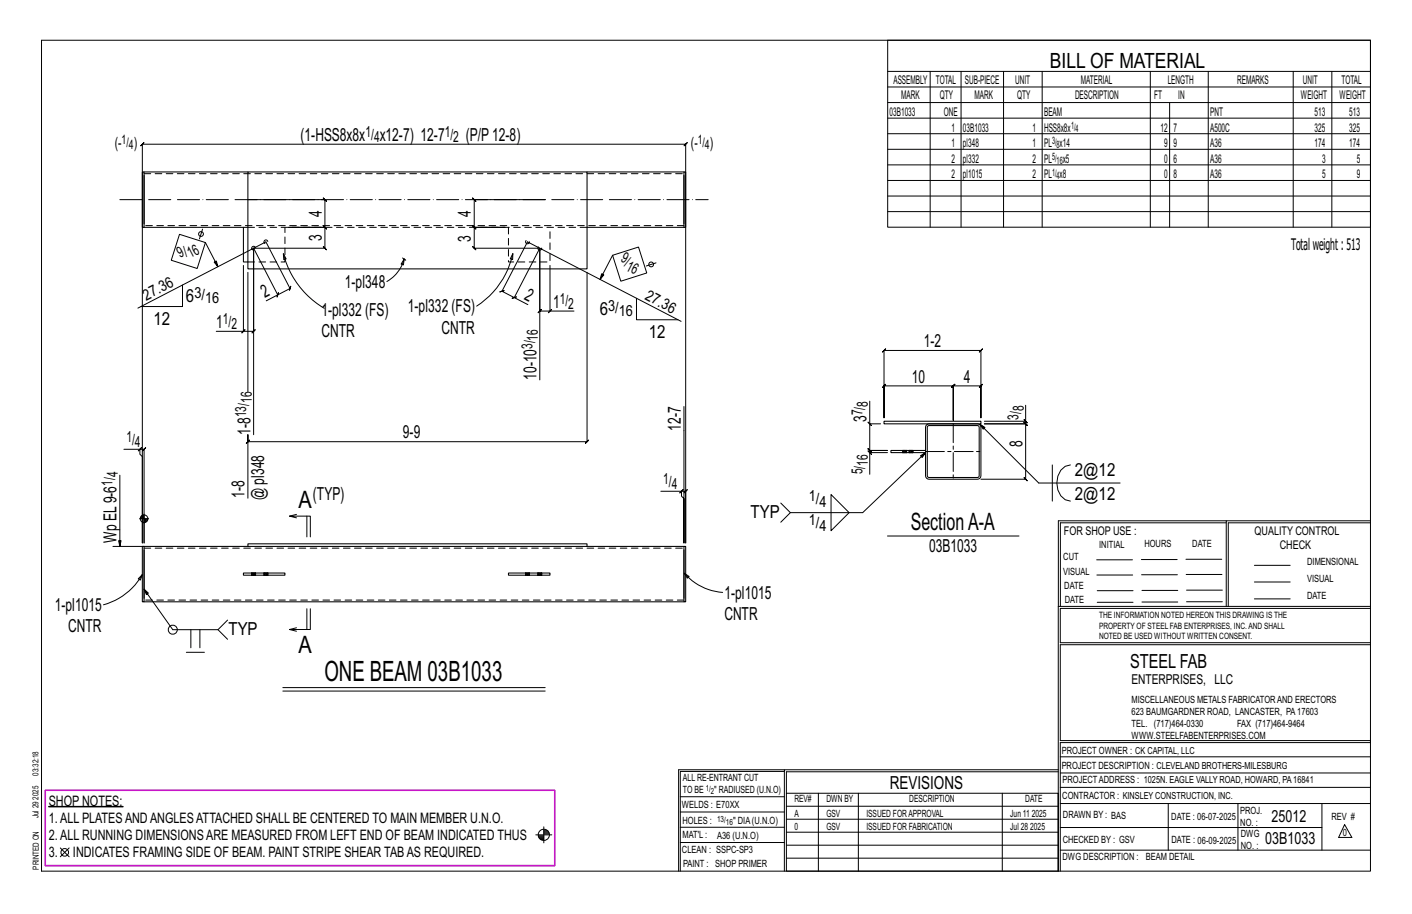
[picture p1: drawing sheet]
<svg xmlns="http://www.w3.org/2000/svg" width="432mm" height="279mm" viewBox="0 0 432 279" stroke-linecap="round" stroke-linejoin="round" font-family="sans-serif">
<path d="M14.9 246.5h22.7v.2h-22.7z" fill="#000" stroke="#000" stroke-width=".31"/>
<g fill="none" stroke="#000" stroke-width=".31">
<path d="M12.7 12.3h406.4v254h-406.4zM271.5 12.3h147.6v57.2h-147.6zM271.5 21.8h147.6M271.5 26.6h147.6M271.5 31.4h147.6M271.5 36.1h147.6M284.5 21.8v47.7M293.9 21.8v47.7M306.9 21.8v47.7M318.7 21.8v47.7M351.8 21.8v47.7M357.7 31.4v38.1"/>
<path d="M369.5 21.8v47.7M395.5 21.8v47.7M407.3 21.8v47.7M271.5 40.9h147.6M271.5 45.6h147.6M271.5 50.4h147.6M271.5 55.2h147.6M271.5 59.9h147.6M54.9 71.6l7.9 2.5-2.5 8-7.9-2.5zM61.9 70.1l-.9 2.9M62.8 74.1l3.8 7.4-1.1-1.4 .7-.3 .4 1.7M75.8 61h23.6l-.5-.5 1 1-.5-.5v8.5l-.5-.5 1 1-.5-.5h-11.2h11.2l-.5-.5 1 1-.5-.5v6.4l-.5-.5 1 1-.5-.5h-21.8l7.3 14.2-3.5 1.9"/>
<path d="M86.7 77.6l.8 1.5-.7 .3zM86.7 77.6a27.2 27.2 0 0 0 12.5 16.6M123.1 78.8l.5 .4M123.6 79.2l-.2 1.8-.7-.3zM123.6 79.2a11.3 11.3 0 0 1-5.3 6.9M123.6 79.2l.5 .4M156.8 77.5v1.8l-.8-.2zM156.8 77.5a25.5 25.5 0 0 1-11 16.1M166.8 61h-21.8l-.5-.5 1 1-.5-.5v8.5l-.5-.5 1 1-.5-.5h9.4h-9.4l-.5-.5 1 1-.5-.5v6.4l-.5-.5 1 1-.5-.5h20.1l-7.8 15.1 4.1 2.1M187.3 78l8-2.5 2.5 7.9-7.9 2.6zM187.3 78l-3.8 7.4 .5-1.7 .7 .3-1.2 1.4M271.5 64.7h147.6"/>
<path d="M55.8 87.1v6.6h-12.7M74.4 81.1v20.2h-8.3M75.8 83.3v36.4zM84.9 90.1l3.8-1.9-.2 .7 .4-1.4-.2 .7-7.4-14.3-39.1 20.3M85.2 89.5l-.5 1.3zM156.6 91.2l1.3-.4zM157.3 91l-3.8-2 .7-.2-1.4 .4 .7-.2 7.8-15.1 47 24.3M167.7 95.6l1-1zM168.2 81.1v14h7.3M168.2 95.1h-3.1l.5-.5-1 1 .5-.5v-19.2v40.2M179.5 83.3v51.7l.5-.5-1 1 .5-.5h-103.7l.5-.5-1 1 .5-.5v-2.1v19.4M194.6 91.2v6.5h12.7"/>
<path d="M200.6 80.4l-3 .9M74.4 101.3l-.5 .5 1-1zM74.4 101.3h3.2l-.5 .5 1-1-.5 .5v-25.4v57M270.8 106.6l-.5 .5h29.7l-.5 .5 1-1-.5 .5v20.6v-9.7l.5-.5-1 1 .5-.5h-8.5l.5-.5-1 1 .5-.5v10.5v-10.5l.5-.5-1 1 .5-.5h-21.2l.5-.5-1 1 .5-.5v9.7v-20.6l-.5 .5zM37.9 137.3h4.9v1.5l.7 .8v26.4v-121.9l-.5 .5 1-1-.5 .5h166.2l-.5 .5 1-1-.5 .5v121.9v-15.8l.5-.5-1 1 .5-.5h-1.3M42.3 137.8l1-1zM42.8 137.3h1.3l-.5 .5 1-1-.5 .5v28.7v-8.8M209.2 124.3v41.7v-13.6l-.8-.7v-1.5h-6.3M265.5 137.9l1 1zM265.5 129.1l1 1zM266 129.6v8.1l-.5-.5 1 1-.5-.5h5.4h-5.4l-.5-.5 1 1-.5-.5v.7M266 122.6v7h3.3"/>
<path d="M271.4 138.4h-5.4v6.6M283 138.4l-1.5 .9 .5 .5 1-1.4-19.2 18.3h-22.1l-2.9-2.9M299.7 129.7l1 1.5 .5-.5-1.5-1 18 18h24.8M313.2 128.3l1 1zM313.7 128.8v.8l-.5-.5 1 1-.5-.5h-12.7h12.7l-.5-.5 1 1-.5-.5v16.9l-.5-.5 1 1-.5-.5h-13.7M313.7 123.9v4.9h-12.7M36.6 145.3v21.7l-.3-1.7h.7l-.4 1.7M42.7 158.6h2.8M43 158.1v.5M43.2 157.8v.8M43.4 157.6v1M43.6 157.5v1.1"/>
<path d="M43.8 157.4v1.2M44.3 158.6v1.1M44.5 158.6v1.1M44.7 158.6v.9M44.9 158.6v.8M45.1 158.6v.5M90.7 158.3l-2.2-.5h6.4v6.3M90.7 157.2l-2.2 .6M93.8 157.8v6.3M208.9 149.7l-1 1zM241.7 156.7l-2.9 2.9M254.1 151.2l5.6 5.5-5.6 5.5z"/>
<path d="M321.8 142.1v11.1M327.3 142.1a5 5 0 0 0-4.1 5.6 5 5 0 0 0 4.1 5.5M375 159.8h-50.7v25.6M375 159.2h-51.3l-.1 107.1M419.1 159.2h-44.1v26.2M419.1 159.8h-43.5v25.6M34.5 167h9.6M43.5 175.7l-.6 1.6-.6-.4zM43.5 175.7a19.7 19.7 0 0 1-11.9 9.2M209.3 175.2l1.4 1-.5 .5zM209.3 175.2a17.1 17.1 0 0 0 11.7 5.9M271.4 163.9h40.2"/>
<path d="M335.4 171.1h10.9M335.4 175.8h11M349 171h11M349.1 175.7h11M362.7 171h10.9M362.7 175.6h11M383.6 172.8h11M383.6 177.9h11M44.1 180.1l.7 1.6 .6-.4-1.3-1.2 8.7 12.4h13.9l2.9-2.9M57 199.4h5.5M58.4 192.5v5.5M61.1 192.5v5.5"/>
<path d="M66.7 192.5l2.9 2.9M90.7 191.9l-2.2 .5M93.8 186.1v6.3M94.9 186.1v6.3h-6.4l2.2 .6M323.7 185.4h95.4M335.5 184.1h11M335.5 180.6h11M349.2 184h11M349.2 180.5h11M362.9 180.4h10.9M362.9 184h10.9M383.6 183.1h11"/>
<path d="M419.1 186h-94.9v10.5h94.9M419.1 197.1h-94.9v29.3h94.9v.6h-94.9v39.3M86.5 210.2h80.2M86.5 211.3h80.2M239.9 235.8h-31.9v30.5M239.9 235.3h-32.4v31M323.6 235.3h-83.7v31M323.6 235.9h-83.1v6.6M324.2 236.3h94.9M324.2 231.4h94.9M18.4 259.2l2.7 2.7M21.1 259.2l-2.7 2.7"/>
<path d="M163.8 255.2h5M164.6 255.5h1.7M164.7 255.8h1.6M164.8 256.1h1.5M165 256.4h1.3M165.4 256.6h.9M166.3 252.8v4.9M166.3 254.1h1.3M166.3 253.8h.9M166.3 254.6h1.6M166.3 254.3h1.5M166.3 254.9h1.7"/>
<path d="M208 252.9h31.9M208 257.5h31.9M208 243.6h31.9M208 248.2h31.9M240.5 242.5h83.1v23.8h-83.1zM240.5 258.4h83.1M240.5 254.4h83.1M240.5 250.4h83.1M240.5 246.5h83.1M250.3 242.5v23.8M262.5 242.5v23.8M306.5 242.5v23.8"/>
<path d="M324.2 253h80.1M324.2 245.6h94.9M324.2 259.9h94.9M324.2 240.7h94.9M357.3 245.6v14.3M378.6 245.6v14.3M404.3 245.6v14.3M411.2 252.1l2.2 3.9h-4zM240.5 262.3h83.1"/>
<circle cx="61.5" cy="71.5" r=".74"/>
<circle cx="199.1" cy="80.8" r=".74"/>
<circle cx="44.1" cy="158.6" r="1.16"/>
<circle cx="52.8" cy="192.5" r="1.38"/>
<circle cx="166.3" cy="255.2" r="1.71"/>
<circle cx="19.8" cy="260.6" r="1.17"/>
</g>
<path d="M13.8 241.6h155.8v23h-155.8z" fill="none" stroke="#f0f" stroke-width=".5"/>
<g fill="none" stroke="#000" stroke-width=".32">
<path d="M43.5 52.6h.6v16.9h-.6zM44.1 53.6v14.8M44.1 52.6h31.7M75.8 52.6h103.7v29.6h-103.7zM179.5 52.6h29.7M209.2 52.6h.5v16.9h-.5zM209.2 53.6v14.8M44.1 69.5h31.7M74.4 69.5v10.6h1.4M179.5 69.5h29.7M270.3 128.8h29.7v.8h-29.7zM276.1 137.7h.1"/>
<path d="M276.1 138.4h.1M277.3 137.7h.1M277.3 138.4h.1M278 137.7h.1M278 138.4h.1M279.2 137.7h.1M279.2 138.4h.1M283 137.7h-10.5v.7h10.5M283.4 129.9l.7-.3h14.8a1.06 1.06 0 0 1 1.1 1v14.8a1.06 1.06 0 0 1-1.1 1.1h-14.8a1.06 1.06 0 0 1-1.1-1.1v-14.8zM283.7 130.2l.4-.1 15.2 .1 .1 .4-.1 15.2-.4 .2-15.2-.2-.1-.4zM43.5 167h.6v17h-.6zM44.1 168.1v14.8"/>
<path d="M44.1 167h31.7M74.4 175.2h12.7v.6h-12.7zM75.8 166.2h103.7v.8h-103.7zM77 175.2h.1M77 175.8h.1M78.2 175.2h.1M78.2 175.8h.1M80.7 175.2h.1M80.7 175.8h.1M81.9 175.2h.1M81.9 175.8h.1M155.5 175.2h12.7v.6h-12.7z"/>
<path d="M160.7 175.2h.1M160.7 175.8h.1M161.9 175.2h.1M161.9 175.8h.1M164.5 175.2h.1M164.5 175.8h.1M165.7 175.2h.1M165.7 175.8h.1M179.5 167h29.7M209.2 167h.5v17h-.5zM209.2 168.1v14.8M44.1 184h165.1"/>
</g>
<g fill="none" stroke="#000" stroke-width=".31" stroke-dasharray="2 1.4">
<path d="M44.1 53.1h165.1M75.8 69.5h103.7M155.5 69.5v10.6h12.7v-10.6M209.2 69h-165.1M75.8 80.1h11.3v-10.6M276.1 137.7v.7M276.1 137.7h.1M276.2 137.7l-.1 .7M276.4 137.7h-.2l-.1 .7M276.7 137.7h.2v.7h-.2zM276.7 137.7h-.3v.7h-.2M276.7 138.4h-.3"/>
<path d="M276.9 137.7h.2v.7h-.2M277.1 137.7v.7M277.2 137.7h.1M277.3 138.4h-.1M277.3 138.4v-.7M278 137.7v.7M278 137.7h.1M278.2 137.7l-.2 .7M278.4 137.7h-.2l-.1 .7M278.6 137.7h.2v.7h-.2zM278.6 137.7h-.2v.7h-.2M278.6 138.4h-.2"/>
<path d="M278.8 137.7h.2v.7h-.2M279 137.7v.7M279.2 137.7h.1M279.2 138.4h.1M279.2 138.4v-.7M44.1 167.6h165.1M77 175.2v.6M77 175.2h.1M77.1 175.2l-.1 .6M77.3 175.2h-.2l-.1 .6M77.6 175.2h.2v.6h-.2zM77.6 175.2h-.3v.6h-.2"/>
<path d="M77.6 175.8h-.3M77.8 175.2h.2v.6h-.2M78 175.2v.6M78.1 175.2h.1M78.2 175.8h-.1M78.2 175.8v-.6M80.7 175.2v.6M80.7 175.2h.1M80.9 175.2l-.2 .6M81.1 175.2h-.2l-.1 .6M81.3 175.2h.2v.6h-.2zM81.3 175.2h-.2v.6h-.2"/>
<path d="M81.3 175.8h-.2M81.5 175.2h.2v.6h-.2M81.7 175.2v.6M81.9 175.2h.1M81.9 175.8h.1M81.9 175.8v-.6M160.7 175.2v.6M160.7 175.2h.1M160.9 175.2l-.2 .6M161.1 175.2h-.2l-.1 .6M161.3 175.2h.2v.6h-.2zM161.3 175.2h-.2v.6h-.2"/>
<path d="M161.3 175.8h-.2M161.5 175.2h.2v.6h-.2M161.7 175.2v.6M161.9 175.2h.1M161.9 175.8h.1M161.9 175.8v-.6M164.5 175.2v.6M164.5 175.2h.1M164.7 175.2l-.2 .6M164.8 175.2h-.1l-.2 .6M165.1 175.2h.2v.6h-.2zM165.1 175.2h-.3v.6h-.1"/>
<path d="M165.1 175.8h-.3M165.3 175.2h.2v.6h-.2M165.5 175.2v.6M165.6 175.2h.1M165.7 175.8h-.1M165.7 175.8v-.6M209.2 183.4h-165.1"/>
<circle cx="77.6" cy="75.9" r=".6"/>
<circle cx="81.3" cy="73.9" r=".6"/>
<circle cx="161.3" cy="73.9" r=".6"/>
<circle cx="165.1" cy="75.9" r=".6"/>
</g>
<path d="M36.6 61h180" fill="none" stroke="#000" stroke-width=".31" stroke-dasharray="6.8 1 0 1"/>
<path d="M283 138h17M291.5 129.6v16.9" fill="none" stroke="#000" stroke-width=".31" stroke-dasharray="5.8 1 1 1"/>
<text font-size="8.6" x="99.2" y="208.2">ONE BEAM 03B1033</text>
<g font-size="7.3">
<text x="91.3" y="155.3">A</text>
<text x="278.5" y="162.1">SectionA-A</text>
<text x="91.3" y="199.6">A</text>
</g>
<text font-size="6.4" x="321.1" y="20.7">BILL OF MATERIAL</text>
<text font-size="5.9" x="345.6" y="204.1">STEEL FAB</text>
<g font-size="5.5">
<text x="91.9" y="43.1">(1-HSS8x8x</text>
<text x="116.1" y="43.1">x12-7) 12-7</text>
<text x="142.4" y="43.1">(P/P12-8)</text>
<text x="98.4" y="66.3" transform="rotate(-90 98.4 66.3)">4</text>
<text x="144" y="66.3" transform="rotate(-90 144 66.3)">4</text>
<text x="98.4" y="73.7" transform="rotate(-90 98.4 73.7)">3</text>
<text x="144" y="73.9" transform="rotate(-90 144 73.9)">3</text>
<text x="105.5" y="88">1-pl348</text>
<text x="56.9" y="92.2">6</text>
<text x="81" y="91.1" transform="rotate(-27 81 91.1)">2</text>
<text x="124.7" y="95.5">1-pl332 (FS)</text>
<text x="160" y="91.3" transform="rotate(27 160 91.3)">2</text>
<text x="169.1" y="94.1">1</text>
<text x="46.9" y="99.3">12</text>
<text x="66.1" y="100.3">1</text>
<text x="98.3" y="96.6">1-pl332 (FS)</text>
<text x="183.4" y="96.2">6</text>
<text x="98.3" y="103.1">CNTR</text>
<text x="135" y="102">CNTR</text>
<text x="198.4" y="103.3">12</text>
<text x="282.5" y="106.1">1-2</text>
<text x="164.1" y="116.1" transform="rotate(-90 164.1 116.1)">10-10</text>
<text x="278.9" y="117">10</text>
<text x="294.7" y="117">4</text>
<text x="208.2" y="131.6" transform="rotate(-90 208.2 131.6)">12-7</text>
<text x="265" y="129" transform="rotate(-90 265 129)">3</text>
<text x="76.6" y="132.9" transform="rotate(-90 76.6 132.9)">1-8</text>
<text x="123.2" y="134">9-9</text>
<text x="312.7" y="136.6" transform="rotate(-90 312.7 136.6)">8</text>
<text x="328.7" y="145.4">2@12</text>
<text x="74.8" y="152.3" transform="rotate(-90 74.8 152.3)">1-8</text>
<text x="80.8" y="152.9" transform="rotate(-90 80.8 152.9)">@ pl348</text>
<text x="95.7" y="152.9">(TYP)</text>
<text x="328.7" y="152.7">2@12</text>
<text x="229.5" y="158.5">TYP</text>
<text x="35.7" y="166" transform="rotate(-90 35.7 166)">Wp EL9-6</text>
<text x="284.1" y="168.8">03B1033</text>
<text x="221.5" y="183">1-pl1015</text>
<text x="16.8" y="186.8">1-pl1015</text>
<text x="221.5" y="189.5">CNTR</text>
<text x="20.9" y="193.3">CNTR</text>
<text x="69.8" y="194.3">TYP</text>
<text x="272.2" y="241.1">REVISIONS</text>
</g>
<g font-size="5.1">
<text x="388.9" y="251.3">25012</text>
<text x="386.9" y="258.1">03B1033</text>
</g>
<text font-size="4.9" x="394.8" y="76.4">Totalweight : 513</text>
<g font-size="4.7">
<text x="111.8" y="41.8">1/</text>
<text x="136" y="41.8">1/</text>
<text x="35.1" y="45.2">(-</text>
<text x="40.9" y="45.2">)</text>
<text x="114.4" y="43.5">4</text>
<text x="138.6" y="43.5">2</text>
<text x="211.3" y="45.2">(-</text>
<text x="217.1" y="45.2">)</text>
<text x="55.1" y="78.7" transform="rotate(-27 55.1 78.7)">9/</text>
<text x="58.2" y="79" transform="rotate(-27 58.2 79)">16</text>
<text x="189.6" y="79.8" transform="rotate(27 189.6 79.8)">9/</text>
<text x="191.2" y="82.5" transform="rotate(27 191.2 82.5)">16</text>
<text x="44.7" y="91.9" transform="rotate(-27 44.7 91.9)">27.36</text>
<text x="59.4" y="90.9">3/</text>
<text x="62.7" y="92.6">16</text>
<text x="171.2" y="92.9">1/</text>
<text x="173.8" y="94.5">2</text>
<text x="186" y="95">3/</text>
<text x="197" y="91.5" transform="rotate(27 197 91.5)">27.36</text>
<text x="68.2" y="99">1/</text>
<text x="70.8" y="100.7">2</text>
<text x="189.2" y="96.7">16</text>
<text x="162.8" y="106.7" transform="rotate(-90 162.8 106.7)">3/</text>
<text x="164.5" y="104.1" transform="rotate(-90 164.5 104.1)">16</text>
<text x="77" y="123.2" transform="rotate(-90 77 123.2)">16</text>
<text x="265.4" y="124.4" transform="rotate(-90 265.4 124.4)">8</text>
<text x="313.1" y="125.6" transform="rotate(-90 313.1 125.6)">8</text>
<text x="75.3" y="127.6" transform="rotate(-90 75.3 127.6)">13/</text>
<text x="263.7" y="127" transform="rotate(-90 263.7 127)">7/</text>
<text x="311.4" y="128.2" transform="rotate(-90 311.4 128.2)">3/</text>
<text x="38.6" y="135.1">1/</text>
<text x="41.3" y="136.8">4</text>
<text x="265.4" y="142.4" transform="rotate(-90 265.4 142.4)">16</text>
<text x="34.4" y="148.6" transform="rotate(-90 34.4 148.6)">1/</text>
<text x="36.1" y="145.9" transform="rotate(-90 36.1 145.9)">4</text>
<text x="202.8" y="147.9">1/</text>
<text x="205.5" y="149.6">4</text>
<text x="263.7" y="145" transform="rotate(-90 263.7 145)">5/</text>
<text x="247.3" y="153.2">1/</text>
<text x="250.6" y="154.9">4</text>
<text x="247.3" y="160.6">1/</text>
<text x="250.6" y="162.2">4</text>
</g>
<g font-size="4.4">
<text x="14.9" y="251.5">1.ALL PLATESANDANGLESATTACHED SHALL BE CENTERED TO MAIN MEMBER U.N.O.</text>
<text x="14.9" y="246.3">SHOP NOTES:</text>
<text x="14.9" y="256.7">2.ALL RUNNING DIMENSIONSARE MEASURED FROM LEFT END OF BEAM INDICATED THUS</text>
<text x="14.9" y="262">3.</text>
<text x="22.3" y="262">INDICATES FRAMING SIDE OF BEAM. PAINT STRIPE SHEAR TABAS REQUIRED.</text>
</g>
<text font-size="4.2" x="346" y="209.1">ENTERPRISES, LLC</text>
<g font-size="4">
<text x="37.2" y="44.1">1/</text>
<text x="39.4" y="45.6">4</text>
<text x="213.4" y="44.1">1/</text>
<text x="215.6" y="45.6">4</text>
</g>
<g font-size="3.7">
<text x="273.2" y="25.6">ASSEMBLY</text>
<text x="286.2" y="25.6">TOTAL</text>
<text x="295.1" y="25.6">SUB-PIECE</text>
<text x="310.4" y="25.6">UNIT</text>
<text x="330.5" y="25.6">MATERIAL</text>
<text x="357.1" y="25.6">LENGTH</text>
<text x="378.3" y="25.6">REMARKS</text>
<text x="398.4" y="25.6">UNIT</text>
<text x="410.2" y="25.6">TOTAL</text>
<text x="272.1" y="35.5">03B1033</text>
<text x="275.6" y="30.4">MARK</text>
<text x="287.4" y="30.4">QTY</text>
<text x="288.6" y="35.5">ONE</text>
<text x="298" y="30.4">MARK</text>
<text x="311" y="30.4">QTY</text>
<text x="319.3" y="35.5">BEAM</text>
<text x="328.7" y="30.4">DESCRIPTION</text>
<text x="353" y="30.4">FT</text>
<text x="360.3" y="30.4">IN</text>
<text x="370.1" y="35.5">PNT</text>
<text x="397.8" y="30.4">WEIGHT</text>
<text x="402" y="35.5">513</text>
<text x="409.6" y="30.4">WEIGHT</text>
<text x="412.6" y="35.5">513</text>
<text x="290.9" y="40.2">1</text>
<text x="294.5" y="40.2">03B1033</text>
<text x="315.8" y="40.2">1</text>
<text x="319.3" y="40.2">HSS8x8x</text>
<text x="354.9" y="40.2">12</text>
<text x="358.9" y="40.2">7</text>
<text x="370.1" y="40.2">A500C</text>
<text x="402" y="40.2">325</text>
<text x="412.6" y="40.2">325</text>
<text x="290.9" y="45">1</text>
<text x="294.5" y="45">pl348</text>
<text x="315.8" y="45">1</text>
<text x="319.3" y="45">PL x14</text>
<text x="356" y="45">9</text>
<text x="358.9" y="45">9</text>
<text x="370.1" y="45">A36</text>
<text x="402" y="45">174</text>
<text x="412.6" y="45">174</text>
<text x="290.9" y="49.7">2</text>
<text x="294.5" y="49.7">pl332</text>
<text x="315.8" y="49.7">2</text>
<text x="319.3" y="49.7">PL</text>
<text x="325" y="49.7">x5</text>
<text x="356" y="49.7">0</text>
<text x="358.9" y="49.7">6</text>
<text x="370.1" y="49.7">A36</text>
<text x="404.3" y="49.7">3</text>
<text x="415" y="49.7">5</text>
<text x="290.9" y="54.5">2</text>
<text x="294.5" y="54.5">pl1015</text>
<text x="315.8" y="54.5">2</text>
<text x="319.3" y="54.5">PL x8</text>
<text x="356" y="54.5">0</text>
<text x="358.9" y="54.5">8</text>
<text x="370.1" y="54.5">A36</text>
<text x="404.3" y="54.5">5</text>
<text x="415" y="54.5">9</text>
<text x="325.3" y="163.4">FOR SHOP USE :</text>
<text x="383.7" y="163.4">QUALITY CONTROL</text>
<text x="391.4" y="167.8">CHECK</text>
</g>
<g font-size="3.1">
<text x="327.5" y="39.4">1/</text>
<text x="328.9" y="40.5">4</text>
<text x="321.7" y="44.1">3/</text>
<text x="323.1" y="45.3">8</text>
<text x="321.7" y="48.9">5/</text>
<text x="321.7" y="53.7">1/</text>
<text x="323.1" y="50">16</text>
<text x="323.1" y="54.8">4</text>
<text x="336.2" y="167.4">INITIAL</text>
<text x="350" y="167.1">HOURS</text>
<text x="364.6" y="167.2">DATE</text>
<text x="325.2" y="171.3">CUT</text>
<text x="399.8" y="172.8">DIMENSIONAL</text>
<text x="325.1" y="175.8">VISUAL</text>
<text x="399.8" y="177.9">VISUAL</text>
<text x="325.5" y="180">DATE</text>
<text x="325.7" y="184.4">DATE</text>
<text x="399.8" y="183.1">DATE</text>
<text x="346" y="215">MISCELLANEOUS METALS FABRICATORAND ERECTORS</text>
<text x="346" y="218.6">623 BAUMGARDNER ROAD, LANCASTER, PA17603</text>
<text x="346" y="225.8">WWW.STEELFABENTERPRISES.COM</text>
<text x="346" y="222.2">TEL. (717)464-0330</text>
<text x="378.3" y="222.2">FAX (717)464-9464</text>
<text x="324.7" y="230.5">PROJECT OWNER : CK CAPITAL, LLC</text>
<text x="208.8" y="238.8">ALL RE-ENTRANT CUT</text>
<text x="324.7" y="235.1">PROJECT DESCRIPTION : CLEVELAND BROTHERS-MILESBURG</text>
<text x="324.9" y="239.5">PROJECTADDRESS : 1025N. EAGLE VALLY ROAD, HOWARD, PA16841</text>
<text x="208.8" y="242.5">TO BE</text>
<text x="218.4" y="242.5">&quot; RADIUSED (U.N.O)</text>
<text x="242.9" y="245.3">REV#</text>
<text x="252.7" y="245.3">DWN BY</text>
<text x="278.1" y="245.3">DESCRIPTION</text>
<text x="313.5" y="245.3">DATE</text>
<text x="324.9" y="244.2">CONTRACTOR : KINSLEY CONSTRUCTION, INC.</text>
<text x="208.5" y="247">WELDS : E70XX</text>
<text x="208.7" y="251.7">HOLES :</text>
<text x="224.2" y="251.8">&quot; DIA(U.N.O)</text>
<text x="242.9" y="249.9">A</text>
<text x="252.7" y="249.9">GSV</text>
<text x="264.9" y="249.9">ISSUED FORAPPROVAL</text>
<text x="309" y="249.9">Jun 11</text>
<text x="315.5" y="249.9">2025</text>
<text x="325.1" y="250">DRAWN BY : BAS</text>
<text x="358.2" y="250.5">DATE : 06-07-2025</text>
<text x="379.3" y="248.9">PROJ.</text>
<text x="407.2" y="250.5">REV #</text>
<text x="208.7" y="256.3">MAT'L :</text>
<text x="219.3" y="256.4">A36 (U.N.O)</text>
<text x="242.9" y="253.8">0</text>
<text x="252.7" y="253.8">GSV</text>
<text x="264.9" y="253.8">ISSUED FOR FABRICATION</text>
<text x="309" y="253.8">Jul 28</text>
<text x="315" y="253.8">2025</text>
<text x="325" y="257.6">CHECKED BY : GSV</text>
<text x="358.3" y="257.7">DATE : 06-09-2025</text>
<text x="379.3" y="252.5">NO. :</text>
<text x="379.5" y="255.9">DWG</text>
<text x="410.6" y="255.5">0</text>
<text x="208.6" y="260.7">CLEAN : SSPC-SP3</text>
<text x="324.9" y="262.9">DWG DESCRIPTION :</text>
<text x="350.4" y="263">BEAM DETAIL</text>
<text x="379.5" y="259.5">NO. :</text>
<text x="208.9" y="265">PAINT : SHOP PRIMER</text>
</g>
<g font-size="2.7">
<text x="336.1" y="189">THE INFORMATION NOTED HEREON THIS DRAWING IS THE</text>
<text x="336.1" y="195.4">NOTED BE USED WITHOUT WRITTEN CONSENT.</text>
<text x="336.1" y="192.2">PROPERTY OF STEEL FAB ENTERPRISES, INC.AND SHALL</text>
</g>
<g font-size="2.6">
<text x="215.9" y="241.8">1/</text>
<text x="217.4" y="242.7">2</text>
<text x="219.3" y="251.1">13/</text>
<text x="222" y="252.1">16</text>
</g>
<g font-size="2.5">
<text x="11.7" y="237.1" transform="rotate(-90 11.7 237.1)">03:32:18</text>
<text x="11.8" y="244.4" transform="rotate(-90 11.8 244.4)">2025</text>
<text x="11.8" y="250.1" transform="rotate(-90 11.8 250.1)">Jul 29</text>
<text x="11.9" y="265.8" transform="rotate(-90 11.9 265.8)">PRINTED ON</text>
</g>
</svg>
